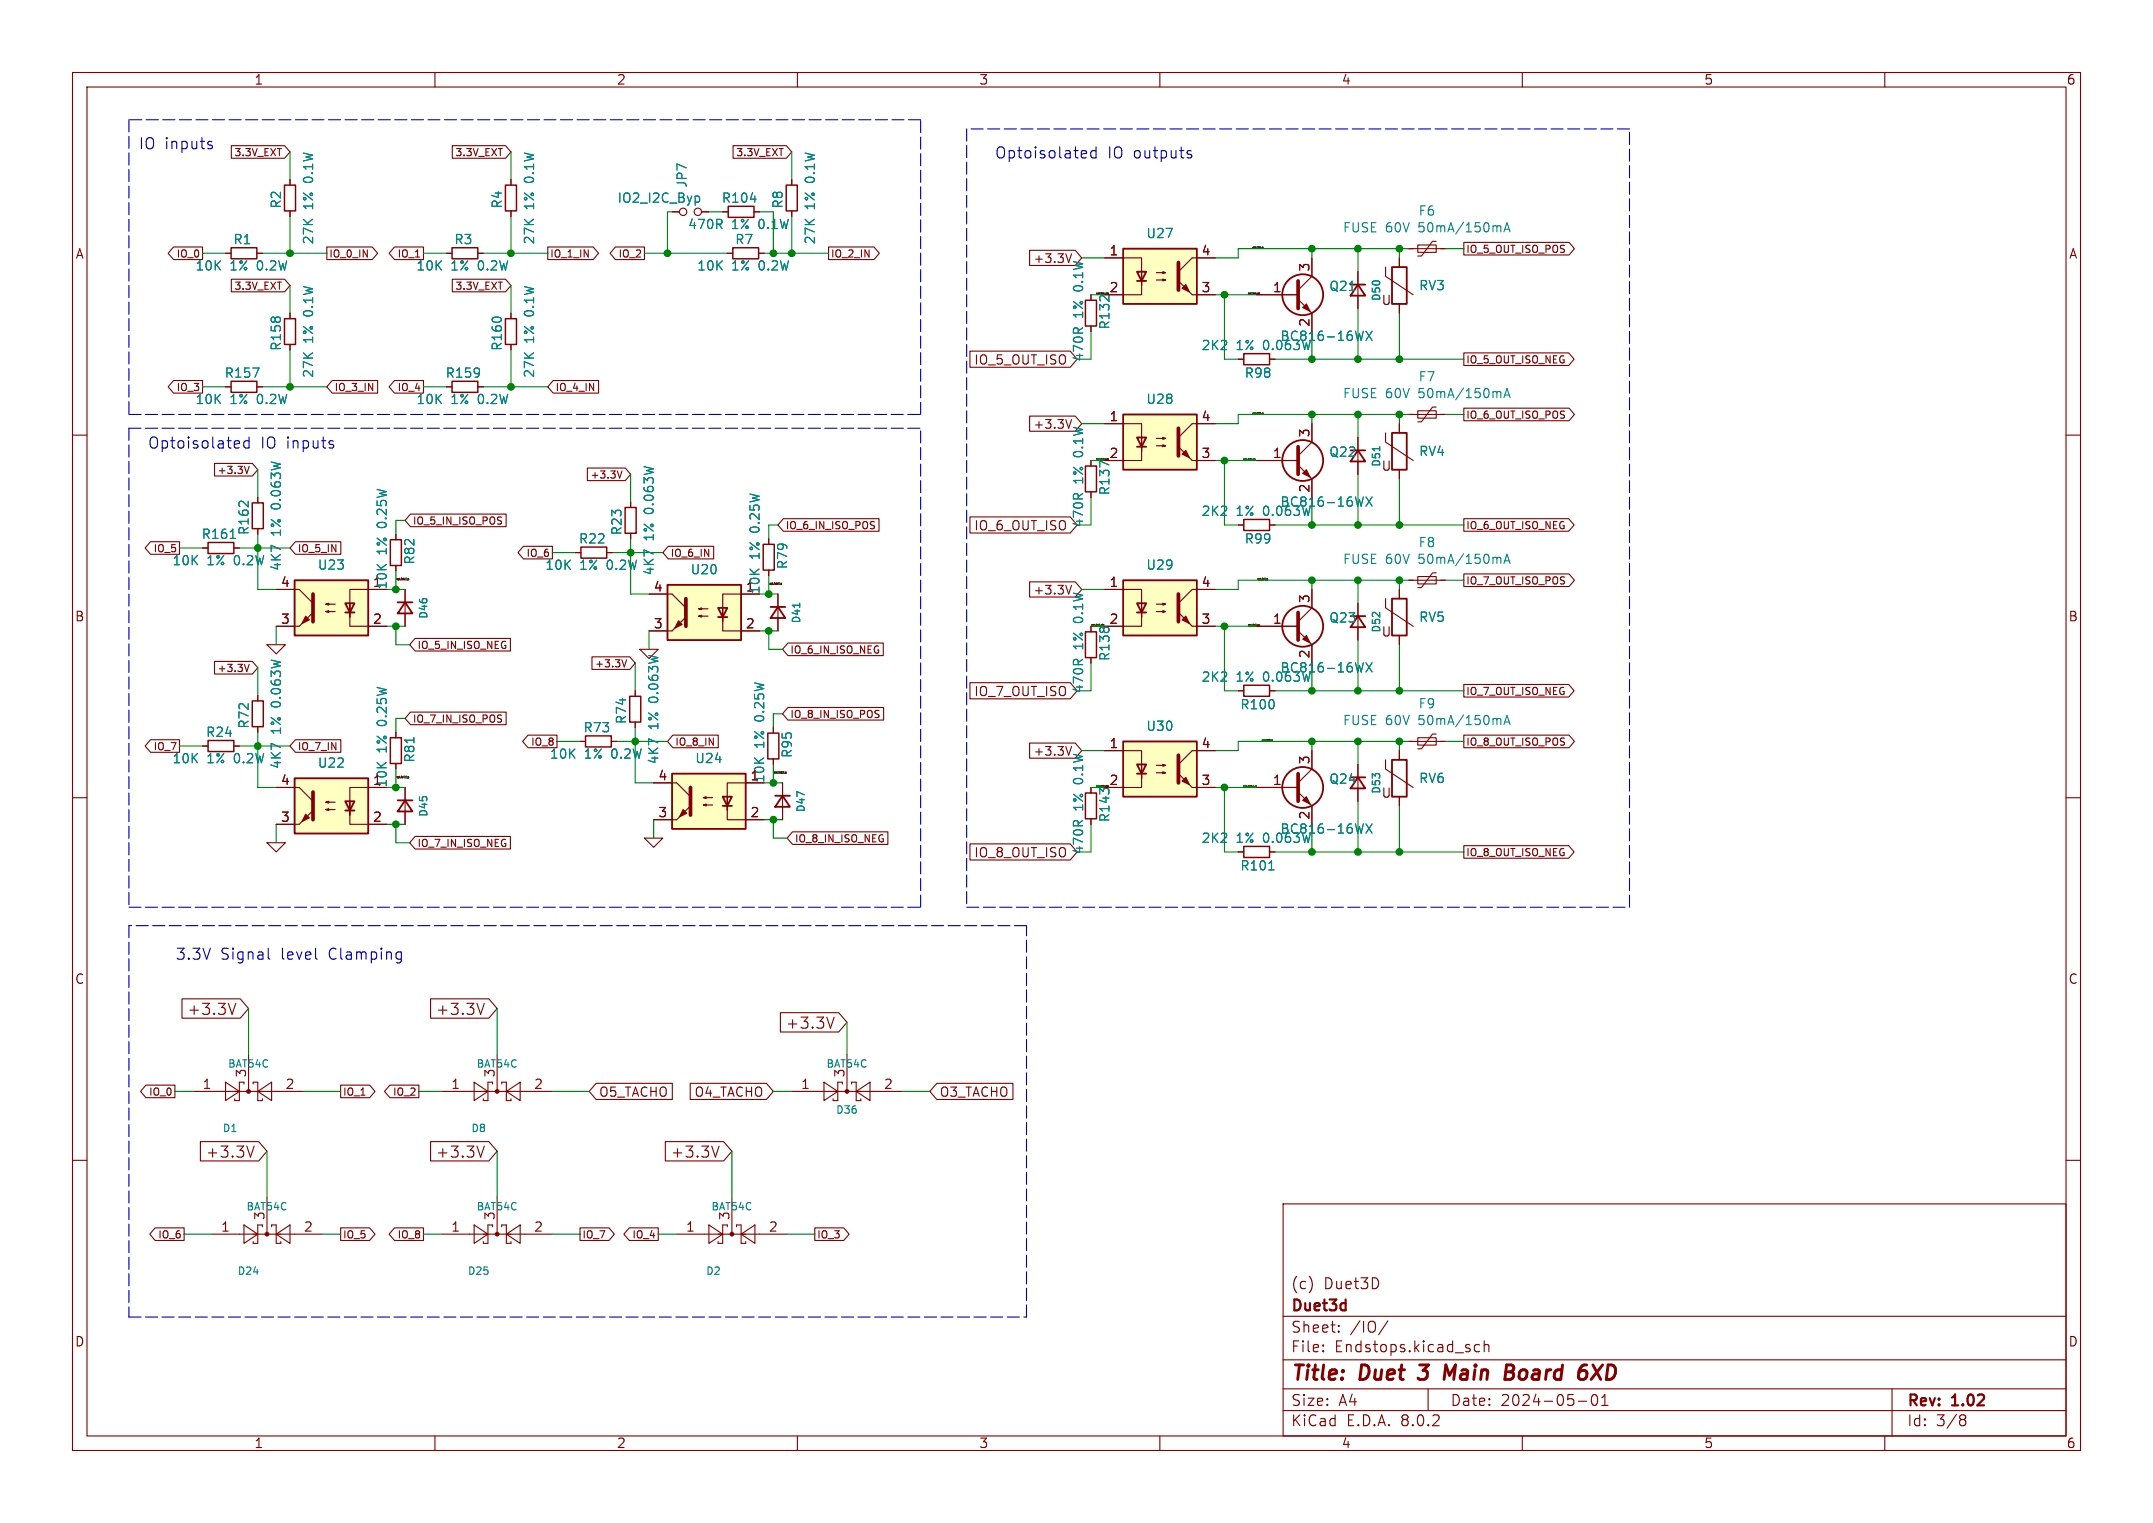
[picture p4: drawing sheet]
<svg xmlns="http://www.w3.org/2000/svg" width="297mm" height="210mm" viewBox="0 0 297 210" stroke-linecap="round" stroke-linejoin="round" font-family="sans-serif">
<g fill="none" stroke="#840000" stroke-width=".15">
<path d="M10 10h277v190h-277zM12 12h273v186h-273zM60 10v2M110 10v2M160 10v2M210 10v2M260 10v2M194.3 34.3h5.1M195.6 33.8h2.5v1h-2.5zM198.1 33.3h-.5l-1.5 2h-.5M10 60h2M285 60h2"/>
<path d="M87.6 95.3v.7M87.6 99.6v.7M88.3 89.5h2.5l-1.3 1.3zM10 110h2M106.7 100.3v.8M106.7 104.6v.8M285 110h2M10 160h2M285 160h2M177 166h108v32h-108zM181 176.6v.4v.6M60 198v2"/>
<path d="M110 198v2M160 198v2M177 194.5h108M177 191.5h108M177 187.5h108M177 181.5h108M182.5 186.3h.1l-.1 .1M182.5 186.3v.1M182.5 185.5v.1M182.5 185.5h.1l-.1 .1M184.7 183.6v.1M184.7 183.6h-.1l.1 .1"/>
<path d="M184.7 182.8v.1M184.7 182.8h-.1l.1 .1M191.5 182.1l-1.3 2M197 191.5v3M204.1 185.5l-.4-.1-.3 .3v.4l.1 .2 .2 .1 .4-.1M204.7 185.5a.37 .37 0 0 1 .7 .1v.8M204.7 184.9v1.5M210 198v2M217.7 193.2h1.2M219.7 192.4a.36 .36 0 0 1 .3-.1 .36 .36 0 0 1 .3 .3 .77 .77 0 0 1-.4 1.2 .91 .91 0 0 1-.2-1.4zM221 193.8h.8M221 192.7l.4-.4v1.5"/>
<path d="M260 198v2M261 191.5v6.5M270.6 195.1l.4 .1a.31 .31 0 0 1 .2 .3 .31 .31 0 0 1-.3 .2M270.6 195.7h.3M270.9 195.7l.2 .2 .1 .4-.3 .3h-.3"/>
</g>
<path d="M195.6 190l.3 .2M195.8 188.2h1.3M200.8 188.2l-.9 1.4-.4-1.4-.3 2M207.7 189.2h.7M207.8 188.2h.7a.49 .49 0 0 1 .3 .5 .49 .49 0 0 1-.4 .5M208.4 189.2l.3 .1a.58 .58 0 0 1-.4 .9h-.7M219.7 188.2l1.1 2M221.1 188.2l-1.6 2" fill="none" stroke="#840000" stroke-width=".4"/>
<path d="M86.9 96h1.5v3.6h-1.5zM105.9 101.1h1.5v3.5h-1.5z" fill="none" stroke="#840000" stroke-width=".2"/>
<path d="M207.5 32l.4-1.3 .4 1.3M207.6 31.6h.6" fill="none" stroke="#008484" stroke-width=".15"/>
<path d="M154.9 102.2h10.2v7.7h-10.2z" fill="#ffffc2"/>
<path d="M154.9 102.2h10.2v7.7h-10.2zM156.8 105.4h1.3l-.6 1.3zM156.8 106.7h1.3" fill="none" stroke="#840000" stroke-width=".25"/>
<path d="M35.6 95.9v.7M27.9 102.9h.8M32.3 102.9h.7M35.6 100.2v.8M152.4 103.5h5.1v3.8v-1.9M157.5 106.7v1.9h-5.1M159.5 106.6h1.3l-.4 .1v-.3l.4 .2M159.5 105.5h1.3l-.4 .2v-.3l.4 .1M164.5 108.6h3.1M167.6 103.5h-3.1l-1.9 1.9" fill="none" stroke="#840000" stroke-width=".15"/>
<g fill="#840000" stroke="#840000" stroke-width=".15">
<path d="M162.6 106.7l1.9 1.9z"/>
<path d="M163.1 107.7l.5-.5 .5 1z"/>
</g>
<path d="M162.6 104.1v3.9" fill="none" stroke="#840000" stroke-width=".51"/>
<path d="M34.8 96.6h1.5v3.6h-1.5zM28.7 102.1h3.6v1.5h-3.6z" fill="none" stroke="#840000" stroke-width=".2"/>
<path d="M154.9 80h10.2v7.6h-10.2z" fill="#ffffc2"/>
<g fill="none" stroke="#840000" stroke-width=".25">
<path d="M186.3 39.2h2M187.3 39.2l1 1.6h-2zM192 36.8h2.1v5.1h-2.1zM192 59.7h2.1v5.1h-2.1zM106.3 83.7h2M107.3 83.7l1 1.5h-2zM154.9 80h10.2v7.6h-10.2zM156.8 83.2h1.3l-.6 1.3zM156.8 84.5h1.3M186.3 85h2M187.3 85l1 1.5h-2zM192 82.6h2.1v5h-2.1z"/>
<path d="M186.3 107.2h2M187.3 107.2l1 1.5h-2z"/>
<circle cx="179.7" cy="40.6" r="2.82"/>
<circle cx="179.7" cy="86.4" r="2.82"/>
<circle cx="179.7" cy="108.6" r="2.82"/>
</g>
<g fill="none" stroke="#840000" stroke-width=".15">
<path d="M31.1 34.9h.8M35.4 34.9h.8M181 35.6v2.5l-1.9 1.9M187.3 37.5v5M191.1 36.8v1.3l3.8 2.5M193 35.6v1.2M31.1 53.3h.8M35.4 53.3h.8M40 43.2v.7M40 47.5v.8M170.8 49.5h.8M173.4 40.6h5.7"/>
<path d="M175.1 49.5h.8M179.1 41.3l1.9 1.9v2.5M191.1 59.7v1.3l3.8 2.5M193 41.9v1.3M193 58.4v1.3M27.9 75.6h.8M32.3 75.6h.7M35.6 68.6v.7M35.6 72.9v.8M193 64.8v1.2M36.8 88.9h2.6l-1.3 1.3zM107.3 81.9v5.1"/>
<path d="M152.4 81.3h5.1v3.8v-1.9M157.5 84.5v1.9h-5.1M159.5 84.3h1.3l-.4 .2v-.3l.4 .1M159.5 83.3h1.3l-.4 .1v-.2l.4 .1M164.5 86.4h3.1M167.6 81.3h-3.1l-1.9 1.9M170.8 95.3h.8M173.4 86.4h5.7M175.1 95.3h.8M179.1 87l1.9 1.9v2.5M181 81.3v2.5l-1.9 1.9M187.3 83.2v5.1"/>
<path d="M191.1 82.6v1.2l3.8 2.6M193 81.3v1.3M193 87.6v1.3M54.6 101v.7M54.6 105.3v.7M150.5 108.6v.7M150.5 112.9v.8M173.4 108.6h5.7M179.1 109.2l1.9 1.9v2.6M181 103.5v2.5l-1.9 2M187.3 105.4v5.1"/>
</g>
<g fill="#840000" stroke="#840000" stroke-width=".15">
<path d="M162.6 84.5l1.9 1.9z"/>
<path d="M163.1 85.5l.5-.5 .5 1z"/>
<path d="M179.7 110.4l.5-.5 .5 1z"/>
<path d="M179.7 88.1l.5-.5 .5 1z"/>
<path d="M179.7 42.4l.5-.5 .5 1z"/>
</g>
<path d="M179.1 38.7v3.8M162.6 81.9v3.8M179.1 84.5v3.8M179.1 106.7v3.8" fill="none" stroke="#840000" stroke-width=".51"/>
<g fill="none" stroke="#008484" stroke-width=".15">
<path d="M34.9 50.7h.8l-.5 1.3M188.1 45.7l-.3 1.2M188.4 45.7l.9 1.2M189.3 45.7l-.9 1.2M31.8 74.2h.7M110.3 83.2v.6M188.1 91.4l-.3 1.3M188.4 91.4l.9 1.3M189.3 91.4l-.9 1.3M57.1 101.7v.7M188.1 113.6l-.3 1.3M188.4 113.6l.9 1.3"/>
<path d="M189.3 113.6l-.9 1.3"/>
</g>
<path d="M31.9 34.2h3.5v1.5h-3.5zM31.9 52.6h3.5v1.5h-3.5zM39.2 43.9h1.6v3.6h-1.6zM171.6 48.8h3.5v1.5h-3.5zM28.7 74.8h3.6v1.5h-3.6zM34.8 69.3h1.5v3.6h-1.5zM171.6 94.5h3.5v1.5h-3.5zM53.8 101.7h1.6v3.6h-1.6zM149.7 109.3h1.6v3.6h-1.6z" fill="none" stroke="#840000" stroke-width=".2"/>
<path d="M40.6 80h10.2v7.6h-10.2z" fill="#ffffc2"/>
<path d="M40.6 80h10.2v7.6h-10.2zM47.6 83.2h1.3l-.6 1.3zM47.6 84.5h1.3M54.9 83.1h2M55.9 83.1l1 1.5h-2z" fill="none" stroke="#840000" stroke-width=".25"/>
<path d="M54.6 73.7v.7M54.6 78v.7M38.1 81.3h3.2l1.9 1.9M38.1 86.4h3.2M45 84.3l.3-.1v.3l-.3-.2h1.2M45 83.3l.3-.1v.2l-.3-.1h1.2M48.3 84.5v1.9h5M53.3 81.3h-5v3.8v-1.9M55.9 81.3v5.1" fill="none" stroke="#840000" stroke-width=".15"/>
<g fill="#840000" stroke="#840000" stroke-width=".15">
<path d="M41.3 86.4l1.9-1.9z"/>
<path d="M42.2 85l.5 .5-1 .5z"/>
</g>
<path d="M43.2 81.9v3.8" fill="none" stroke="#840000" stroke-width=".51"/>
<path d="M53.8 74.4h1.6v3.6h-1.6z" fill="none" stroke="#840000" stroke-width=".2"/>
<path d="M92.1 80.6h10.1v7.7h-10.1z" fill="#ffffc2"/>
<path d="M186.3 62.1h2M187.3 62.1l1 1.5h-2zM92.1 80.6h10.1v7.7h-10.1zM99.1 83.8h1.2l-.6 1.3zM99.1 85.1h1.2M192 104.8h2.1v5.1h-2.1z" fill="none" stroke="#840000" stroke-width=".25"/>
<g fill="none" stroke="#840000" stroke-width=".15">
<path d="M40 24.8v.7M40 29.1v.7M99.7 29.2h.8M104 29.2h.8M109.2 24.8v.7M109.2 29.1v.7M106 74.3v.8M106 78.6v.8M170.8 72.4h.8M175.1 72.4h.8M187.3 60.3v5.1M195.6 79.5h2.5v1h-2.5z"/>
<path d="M198.1 79h-.5l-1.5 2h-.5M89.5 81.9h3.2l1.9 1.9M89.5 87h3.2M96.4 85l.4-.2v.3l-.4-.1h1.3M96.4 83.9l.4-.1v.3l-.4-.2h1.3M99.7 85.1v1.9h5.1M104.8 81.9h-5.1v3.8v-1.9M194.3 80h5.1M170.8 117.5h.8M175.1 117.5h.8M191.1 104.8v1.2l3.8 2.6M193 103.5v1.3"/>
<path d="M193 109.9v1.2M194.3 102.2h5.1M195.6 101.7h2.5v1h-2.5zM198.1 101.2h-.5l-1.5 2.1h-.5"/>
</g>
<g fill="#840000" stroke="#840000" stroke-width=".15">
<path d="M92.7 87l1.9-1.9z"/>
<path d="M93.6 85.6l.5 .5-1 .5z"/>
</g>
<path d="M94.6 82.6v3.8" fill="none" stroke="#840000" stroke-width=".51"/>
<path d="M39.2 25.5h1.6v3.6h-1.6zM100.5 28.4h3.5v1.6h-3.5zM108.5 25.5h1.5v3.6h-1.5zM105.3 75.1h1.5v3.5h-1.5zM171.6 71.6h3.5v1.6h-3.5zM171.6 116.7h3.5v1.5h-3.5z" fill="none" stroke="#840000" stroke-width=".2"/>
<path d="M103.5 27.5h.8M190.3 61.6v.6M207.5 77.7l.4-1.3 .4 1.3M207.6 77.3h.6M207.5 99.9l.4-1.3 .4 1.3M207.6 99.6h.6M175 120h.8" fill="none" stroke="#008484" stroke-width=".15"/>
<path d="M154.9 57.2h10.2v7.6h-10.2z" fill="#ffffc2"/>
<path d="M154.9 57.2h10.2v7.6h-10.2zM156.8 60.3h1.3l-.6 1.3zM156.8 61.6h1.3" fill="none" stroke="#840000" stroke-width=".25"/>
<path d="M150.5 40.6v.8M150.5 45v.7M152.4 58.4h5.1v3.8v-1.9M167.6 58.4h-3.1l-1.9 1.9M150.5 63.5v.8M150.5 67.8v.8M157.5 61.6v1.9h-5.1M159.5 61.5h1.3l-.4 .1v-.3l.4 .2M159.5 60.5h1.3l-.4 .1v-.3l.4 .2M164.5 63.5h3.1" fill="none" stroke="#840000" stroke-width=".15"/>
<g fill="#840000" stroke="#840000" stroke-width=".15">
<path d="M162.6 61.6l1.9 1.9z"/>
<path d="M163.1 62.6l.5-.5 .5 1z"/>
</g>
<path d="M162.6 59.1v3.8" fill="none" stroke="#840000" stroke-width=".51"/>
<path d="M149.7 41.4h1.6v3.6h-1.6zM149.7 64.3h1.6v3.5h-1.6z" fill="none" stroke="#840000" stroke-width=".2"/>
<path d="M153 64.1l-1.3-.5v.8" fill="none" stroke="#008484" stroke-width=".15"/>
<path d="M154.9 34.3h10.2v7.6h-10.2z" fill="#ffffc2"/>
<g fill="none" stroke="#840000" stroke-width=".25">
<path d="M154.9 34.3h10.2v7.6h-10.2zM156.8 37.5h1.3l-.6 1.2zM156.8 38.7h1.3"/>
<circle cx="179.7" cy="63.5" r="2.82"/>
</g>
<g fill="none" stroke="#840000" stroke-width=".15">
<path d="M61.6 34.9h.8M65.9 34.9h.8M70.5 24.8v.7M70.5 29.1v.7M92.7 29.2h1M96.8 29.2h1M100.3 34.9h.8M104.6 34.9h.8M152.4 35.6h5.1v3.8v-1.9M157.5 38.7v1.9h-5.1M159.5 38.6h1.3l-.4 .1v-.2l.4 .1M159.5 37.6h1.3l-.4 .1v-.2l.4 .1"/>
<path d="M167.6 35.6h-3.1l-1.9 1.9M61.6 53.3h.8M65.9 53.3h.8M70.5 43.2v.7M70.5 47.5v.8M164.5 40.6h3.1M181 58.4v2.6l-1.9 1.9M194.3 57.2h5.1M195.6 56.6h2.5v1.1h-2.5zM198.1 56.1h-.5l-1.5 2.1h-.5M79.4 76.2h.7M83.7 76.2h.8"/>
<path d="M87 69.2v.8M87 73.5v.8M173.4 63.5h5.7M179.1 64.1l1.9 1.9v2.6M150.5 86.4v.7M150.5 90.7v.7M80 102.2h.8M84.3 102.2h.8M26.7 150.5h15.2M31.1 149.2l1.9 1.3-1.9 1.3zM33.7 149.5v-.3h-.7v2.6h-.6v-.3M34.3 145.4v5.1"/>
<path d="M34.9 149.5v-.3h.7v2.6h.6v-.3M35.6 150.5l1.9-1.3v2.6zM29.2 170.2h15.2M33.7 168.9l1.9 1.3-1.9 1.3zM36.2 169.2v-.3h-.6v2.6h-.7v-.3M36.8 165.1v5.1M37.5 169.2v-.3h.6v2.6h.6v-.3M38.1 170.2l1.9-1.3v2.6z"/>
<circle cx="94.2" cy="29.2" r=".51"/>
<circle cx="96.3" cy="29.2" r=".51"/>
</g>
<g fill="#840000" stroke="#840000" stroke-width=".15">
<path d="M162.6 38.7l1.9 1.9z"/>
<path d="M163.1 39.8l.5-.6 .5 1.1z"/>
<path d="M179.7 65.3l.5-.5 .5 1z"/>
<circle cx="34.3" cy="150.5" r=".25"/>
<circle cx="36.8" cy="170.2" r=".25"/>
</g>
<path d="M162.6 36.2v3.8M179.1 61.6v3.8" fill="none" stroke="#840000" stroke-width=".51"/>
<path d="M62.4 34.2h3.5v1.5h-3.5zM69.7 25.5h1.5v3.6h-1.5zM101.1 34.2h3.5v1.5h-3.5zM62.4 52.6h3.5v1.5h-3.5zM69.7 43.9h1.5v3.6h-1.5zM80.1 75.4h3.6v1.6h-3.6zM86.2 70h1.6v3.5h-1.6zM149.7 87.1h1.6v3.6h-1.6zM80.8 101.5h3.5v1.5h-3.5z" fill="none" stroke="#840000" stroke-width=".2"/>
<path d="M96 27l.4 .1 .1 .2-.1 .5-.4 .1M207.5 54.8l.4-1.2 .4 1.2M207.6 54.5h.6M188.1 68.5l-.3 1.3M188.4 68.5l.9 1.3M189.3 68.5l-.9 1.3" fill="none" stroke="#008484" stroke-width=".15"/>
<path d="M92.7 106.7h10.2v7.6h-10.2z" fill="#ffffc2"/>
<path d="M92.7 106.7h10.2v7.6h-10.2zM99.7 109.9h1.3l-.7 1.2zM99.7 111.1h1.3M106.9 109.7h2.1M107.9 109.7l1.1 1.6h-2.1z" fill="none" stroke="#840000" stroke-width=".25"/>
<path d="M88.9 115.6h2.5l-1.2 1.2zM90.2 108h3.1l1.9 1.9M90.2 113h3.1M97 111l.4-.1v.2l-.4-.1h1.3M97 110l.4-.1v.2l-.4-.1h1.3M100.3 111.1v1.9h5.1M105.4 108h-5.1v3.8v-1.9M107.9 108v5" fill="none" stroke="#840000" stroke-width=".15"/>
<g fill="#840000" stroke="#840000" stroke-width=".15">
<path d="M93.3 113l1.9-1.9z"/>
<path d="M94.2 111.6l.5 .5-1 .5z"/>
</g>
<path d="M95.2 108.6v3.8" fill="none" stroke="#840000" stroke-width=".51"/>
<path d="M40.6 107.3h10.2v7.6h-10.2z" fill="#ffffc2"/>
<path d="M40.6 107.3h10.2v7.6h-10.2zM47.6 110.5h1.3l-.6 1.3zM47.6 111.8h1.3M54.9 110.4h2M55.9 110.4l1 1.5h-2z" fill="none" stroke="#840000" stroke-width=".25"/>
<g fill="none" stroke="#840000" stroke-width=".15">
<path d="M23.9 34.1h4v1.7h-4l-.7-.9zM31.1 34.9h.8M31.9 38.5h7.4l.7 .9-.7 .8h-7.4zM31.9 20.1h7.4l.7 .9-.7 .8h-7.4zM35.4 34.9h.8M40 24.8v.7M40 29.1v.7M45.1 34.1h6.2l.8 .8-.8 .9h-6.2zM54.4 34.1h4v1.7h-4l-.7-.9zM61.6 34.9h.8M62.4 20.1h7.3l.8 .9-.8 .8h-7.3zM62.4 38.5h7.3l.8 .9-.8 .8h-7.3z"/>
<path d="M65.9 34.9h.8M70.5 24.8v.7M70.5 29.1v.7M75.6 34.1h6.2l.8 .8-.8 .9h-6.2zM84.9 34.1h4v1.7h-4l-.7-.9zM92.7 29.2h1M96.8 29.2h1M99.7 29.2h.8M100.3 34.9h.8M101.1 20.1h7.4l.7 .9-.7 .8h-7.4zM104 29.2h.8M104.6 34.9h.8"/>
<path d="M109.2 24.8v.7M109.2 29.1v.7M114.3 34.1h6.3l.7 .8-.7 .9h-6.3zM142 34.5h6.3l.9 1.1-.9 1h-6.3zM147 35l.4 1.2 .4-1.2M152.4 35.6h2.5M165.1 35.6h2.5M181 35.6v2.5M187.3 37.5v1.7M193 35.6v1.2M201.9 33.4h14.5l.8 .9-.8 .9h-14.5zM23.9 52.5h4v1.7h-4l-.7-.9z"/>
<path d="M31.1 53.3h.8M35.4 53.3h.8M40 43.2v.7M40 47.5v.8M45.8 52.5h6.3v1.7h-6.3l-.7-.9zM54.4 52.5h4v1.7h-4l-.7-.9zM61.6 53.3h.8M65.9 53.3h.8M70.5 43.2v.7M70.5 47.5v.8M76.3 52.5h6.3v1.7h-6.3l-.7-.9zM133.8 48.4h13.8l1 1.1-1 1.1h-13.8z"/>
<path d="M142 57.4h6.3l.9 1-.9 1.1h-6.3zM147 57.9l.4 1.1 .4-1.1M150.5 40.6v.8M150.5 45v.7M152.4 40.6h2.5M152.4 58.4h2.5M165.1 40.6h2.5M165.1 58.4h2.5M170.8 49.5h.8M173.4 40.6h5.7M175.1 49.5h.8M181 43.2v2.5"/>
<path d="M181 58.4v2.6M187.3 40.8v1.7M193 41.9v1.3M193 58.4v1.3M201.9 56.3h14.5l.8 .9-.8 .8h-14.5zM201.9 48.7h14.5l.7 .8-.7 .9h-14.5zM20.8 74.7h4v1.7h-4l-.8-.8zM27.9 75.6h.8M29.6 63.9h5.2l.8 .9-.8 .8h-5.2zM32.3 75.6h.7M33.7 64.3l.3 1 .4-1M35.6 68.6v.7"/>
<path d="M35.6 72.9v.8M40.7 74.7h6.3v1.7h-6.3l-.7-.8zM54.6 73.7v.7M54.6 78v.7M56.6 70.9h13.2v1.7h-13.2l-.7-.8zM72.2 75.3h4v1.8h-4l-.7-.9zM79.4 76.2h.7M81 64.5h5.3l.7 .9-.7 .9h-5.3zM83.7 76.2h.8M85.1 64.9l.4 1 .3-1M87 69.2v.8M87 73.5v.8"/>
<path d="M92.2 75.3h6.2v1.8h-6.2l-.8-.9zM106 74.3v.8M106 78.6v.8M108.1 71.5h13.2v1.8h-13.2l-.8-.9zM133.8 71.3h13.8l1 1.1-1 1.1h-13.8zM150.5 63.5v.8M150.5 67.8v.8M152.4 63.5h2.5M165.1 63.5h2.5M170.8 72.4h.8M173.4 63.5h5.7M175.1 72.4h.8"/>
<path d="M181 66v2.6M187.3 60.3v1.8M187.3 63.6v1.8M193 64.8v1.2M201.9 79.1h14.5l.8 .9-.8 .9h-14.5zM201.9 71.5h14.5l.7 .9-.7 .9h-14.5zM29.6 91.2h5.2l.8 .9-.8 .8h-5.2zM33.7 91.6l.3 1 .4-1M35.6 95.9v.7M38.1 81.3h2.5M38.1 86.4h2.5M50.8 81.3h2.5"/>
<path d="M50.8 86.4h2.5M55.9 81.3v1.8M55.9 84.6v1.8M56.6 98.2h13.2v1.7h-13.2l-.7-.8zM57.3 88h13.1v1.8h-13.1l-.8-.9zM81.7 90.6h5.2l.7 .8-.7 .9h-5.2zM85.8 91l.3 1 .3-1M87.6 95.3v.7M87.6 99.6v.7M89.5 81.9h2.6M89.5 87h2.6M102.2 81.9h2.6"/>
<path d="M102.2 87h2.6M107.3 81.9v1.8M107.3 85.2v1.8M108.7 88.7h13.1v1.7h-13.1l-.8-.9zM108.7 97.6h13.2v1.7h-13.2l-.8-.9zM133.8 94.1h13.8l1 1.2-1 1.1h-13.8zM142 80.2h6.3l.9 1.1-.9 1h-6.3zM147 80.7l.4 1.2 .4-1.2M150.5 86.4v.7M150.5 90.7v.7M152.4 81.3h2.5M152.4 86.4h2.5"/>
<path d="M165.1 81.3h2.5M165.1 86.4h2.5M170.8 95.3h.8M173.4 86.4h5.7M175.1 95.3h.8M181 81.3v2.5M181 88.9v2.5M187.3 83.2v1.8M187.3 86.5v1.8M193 81.3v1.3M193 87.6v1.3M201.9 94.4h14.5l.7 .9-.7 .8h-14.5z"/>
<path d="M20.8 102h4v1.7h-4l-.8-.8zM27.9 102.9h.8M32.3 102.9h.7M35.6 100.2v.8M36.8 116.2h2.6l-1.3 1.3zM38.1 108.6h3.2l1.9 1.9M38.1 113.7h3.2M40.7 102h6.3v1.7h-6.3l-.7-.8zM45 111.6l.3-.1v.3l-.3-.2h1.2M45 110.6l.3-.1v.2l-.3-.1h1.2M48.3 111.8v1.9h5M53.3 108.6h-5v3.8v-1.9"/>
<path d="M54.6 101v.7M54.6 105.3v.7M55.9 108.6v5.1M57.3 115.3h13.1v1.8h-13.1l-.8-.9zM72.8 101.4h4v1.7h-4l-.7-.9zM80 102.2h.8M84.3 102.2h.8M90.2 108h2.5M90.2 113h2.5M92.8 101.4h6.3v1.7h-6.3l-.7-.9zM102.9 108h2.5M102.9 113h2.5"/>
<path d="M106.7 100.3v.8M106.7 104.6v.8M107.9 108v1.7M107.9 111.3v1.7M109.3 114.7h13.2v1.7h-13.2l-.7-.8zM133.8 116.4h13.8l1 1.1-1 1.1h-13.8zM142 102.5h6.3l.9 1-.9 1h-6.3zM147 102.9l.4 1.2 .4-1.2M150.5 108.6v.7M150.5 112.9v.8M152.4 108.6h2.5M152.4 103.5h2.5"/>
<path d="M165.1 108.6h2.5M165.1 103.5h2.5M170.8 117.5h.8M173.4 108.6h5.7M175.1 117.5h.8M181 103.5v2.5M181 111.1v2.6M187.3 105.4v1.8M187.3 108.7v1.8M193 103.5v1.3M193 109.9v1.2M201.9 101.4h14.5l.8 .8-.8 .9h-14.5z"/>
<path d="M201.9 116.6h14.5l.7 .9-.7 .8h-14.5zM25.1 137.7h8l1.2 1.4-1.2 1.3h-8zM32.5 138.3l-.5 1.6M59.4 137.7h8l1.2 1.4-1.2 1.3h-8zM66.8 138.3l-.5 1.6M107.7 139.6h8l1.1 1.4-1.1 1.3h-8zM20.1 149.6h4v1.8h-4l-.7-.9zM27.6 157.4h8.1l1.1 1.4-1.1 1.3h-8.1zM35.1 158l-.5 1.6M47 149.6h4l.7 .9-.7 .9h-4zM53.8 149.6h4v1.8h-4l-.8-.9zM59.4 157.4h8l1.2 1.4-1.2 1.3h-8z"/>
<path d="M61 150.5h15.2M65.4 149.2l1.9 1.3-1.9 1.3zM66.8 158l-.5 1.6M67.9 149.5v-.3h-.6v2.6h-.6v-.3M68.6 145.4v5.1M69.2 149.5v-.3h.6v2.6h.7v-.3M69.8 150.5l2-1.3v2.6zM82.2 149.4h10.5v2.2h-10.5l-.9-1.1zM91.8 157.4h8l1.2 1.4-1.2 1.3h-8zM95.2 149.4h10.5l1 1.1-1 1.1h-10.5zM99.2 158l-.5 1.6M109.2 150.5h15.3"/>
<path d="M113.7 149.2l1.9 1.3-1.9 1.3zM115.1 140.3l-.5 1.5M116.2 149.5v-.3h-.6v2.6h-.7v-.3M116.8 145.4v5.1M117.5 149.5v-.3h.6v2.6h.6v-.3M118.1 150.5l1.9-1.3v2.6zM129.2 149.4h10.5v2.2h-10.5l-.9-1.1zM21.4 169.3h4v1.7h-4l-.7-.8zM47 169.3h4l.7 .9-.7 .8h-4zM54.4 169.3h4v1.7h-4l-.7-.8zM61 170.2h15.2M65.4 168.9l1.9 1.3-1.9 1.3z"/>
<path d="M67.9 169.2v-.3h-.6v2.6h-.6v-.3M68.6 165.1v5.1M69.2 169.2v-.3h.6v2.6h.7v-.3M69.8 170.2l2-1.3v2.6zM80 169.3h4l.8 .9-.8 .8h-4zM86.8 169.3h4v1.7h-4l-.7-.8zM93.3 170.2h15.3M97.8 168.9l1.9 1.3-1.9 1.3zM100.3 169.2v-.3h-.6v2.6h-.6v-.3M101 165.1v5.1M101.6 169.2v-.3h.6v2.6h.7v-.3M102.2 170.2l1.9-1.3v2.6z"/>
<path d="M112.4 169.3h4l.7 .9-.7 .8h-4z"/>
</g>
<g fill="#840000" stroke="#840000" stroke-width=".15">
<path d="M41.3 113.7l1.9-1.9z"/>
<path d="M42.2 112.3l.5 .5-1 .5z"/>
<circle cx="116.8" cy="150.5" r=".25"/>
<circle cx="101" cy="170.2" r=".25"/>
<circle cx="68.6" cy="170.2" r=".25"/>
<circle cx="68.6" cy="150.5" r=".25"/>
</g>
<path d="M43.2 109.2v3.8" fill="none" stroke="#840000" stroke-width=".51"/>
<g fill="none" stroke="#000" stroke-width=".15">
<path d="M173.9 34.2h.2M174.1 34.1v.1M174.1 34.1h.1M174.1 34.2h.1M174.2 34.1h-.1M174.2 34.1h.1M174.2 34.2h.1M174.2 34.1v.1M173.6 40.4h.1M173.6 40.4v.1M173.6 40.5v.1M173.7 40.5v.1"/>
<path d="M173.7 40.4v.1M173.7 40.6h.1M173.8 40.6h-.1M173.8 40.4h-.1M173.9 57.1h.2M174.1 57v.1M174.1 57h.1M174.1 57.1h.1M174.1 56.9v.1M174.2 56.9h-.1M174.2 56.9v.1M174.2 57h.1"/>
<path d="M174.2 57.1h.1M174.2 57v.1M56.1 80h.1M56.3 79.8v.2M56.3 79.9h.1M56.3 79.8h.1M56.4 79.9h-.1M56.4 79.8v.1M172.9 63.3h.1M172.9 63.4h.1M173 63.3h.1M173 63.4h-.1"/>
<path d="M173 63.3v.1M173 63.4h.1M173.1 63.4h.1M173.1 63.3h-.1M173.1 63.3h.1M174.6 80h.1M174.8 79.8v.1M174.8 79.8h.1M174.8 79.9h.1M174.9 79.8l-.1 .1M107.5 80.6h.2M107.7 80.4v.2"/>
<path d="M107.7 80.4h.1M107.7 80.6h.1M107.8 80.4v.1M107.8 80.6h.1M107.8 80.5v.1M152.1 86.1h.1M152.1 86.1v.2M152.2 86.1v.2M152.2 86.2h.1M152.2 86.1v.1M152.2 86.1l.1 .1M152.3 86.2v.1"/>
<path d="M173.6 86.1v.1M173.6 86.2v.1M173.6 86.3h.1M173.7 86.2v.1M173.7 86.2h.1M173.7 86.3h.1M173.7 86.1v.1M173.7 86.1l.1 .1M173.8 86.3h-.1M56.1 107.3h.1M56.3 107.1v.2M56.3 107.2h.1"/>
<path d="M56.3 107.1h.1M56.4 107.1v.1M56.4 107.2h.1M108.1 106.6h.2M108.3 106.5v.2M108.3 106.6h.1M108.4 106.5h-.1M108.4 106.5h.1M108.4 106.6h.1M108.4 106.5v.1M173 108.5h.2M173.2 108.5h.1"/>
<path d="M173.3 108.5h-.1M173.3 108.4l-.1 .1M175.2 102.2h.2M175.4 102.1h.1M175.4 102.1v.1M175.4 102v.1M175.4 102.2h.1M175.4 102h.1M175.5 102.2h.1M175.5 102v.1M175.5 102.1v.1"/>
</g>
<g fill="none" stroke="#0000c2" stroke-width=".15">
<path d="M28.9 19.5l.3 .1M28.9 20l.3 .1 .1 .2-.2 .2h-.3M149.7 20.8h.1l.1 .3-.7 .2M149.8 21.7l-.1 .1M151.2 20.3v1.5M151.2 20.8h-.4l-.3 .3v.4l.1 .2 .2 .1 .4-.1M164 21.3h.3l.1 .3-.2 .2h-.3M164 20.8h.3M32.8 60.8h.2v.3l-.7 .2M33 61.7l-.2 .1M34.4 60.3v1.5M34.4 60.8h-.5l-.3 .3v.4l.2 .2 .1 .1 .5-.1"/>
<path d="M45.8 61.3l.2 .2v.2l-.2 .1M45.8 60.8h.2M37 130.7v1.4l.2 .2M54.9 131.3h.5M55.4 131.3v1.2l-.3 .3M55.4 132.2l-.5 .1"/>
</g>
<g fill="none" stroke="#0000c2" stroke-width=".15" stroke-dasharray="1.7 .6">
<path d="M17.8 16.5v40.7M127 16.5h-109.2M133.3 17.8v107.3M224.8 17.8h-91.5M17.8 59.1h109.2M17.8 59.1v66M17.8 57.2h109.2M127 57.2v-40.7M17.8 125.1h109.2M17.8 127.6v54M127 125.1v-66M133.3 125.1h91.5"/>
<path d="M141.6 127.6h-123.8M224.8 125.1v-107.3M17.8 181.6h123.8M141.6 181.6v-54"/>
</g>
<g fill="none" stroke="#008400" stroke-width=".15">
<path d="M27.9 34.9h3.2M36.2 34.9h8.9M40 21v3.8M40 29.8v5.1M40 39.4v3.8M58.4 34.9h3.2M66.7 34.9h8.9M70.5 21v3.8M70.5 29.8v5.1M70.5 39.4v3.8M88.9 34.9h11.4M92.7 29.2h-.6v5.7"/>
<path d="M97.8 29.2h1.9M104.8 29.2h1.9v5.7M105.4 34.9h8.9M109.2 21v3.8M109.2 29.8v5.1M149.2 35.6h3.2M181 34.3v1.3M187.3 34.3v3.2M193 34.3v1.3M194.3 34.3h-23.5v1.3h-3.2M199.4 34.3h2.5M27.9 53.3h3.2"/>
<path d="M36.2 53.3h8.9M40 48.3v5M58.4 53.3h3.2M66.7 53.3h8.9M70.5 48.3v5M149.2 58.4h3.2M150.5 45.7v3.8h-1.9M150.5 40.6h1.9M167.6 40.6h5.8M168.9 40.6v8.9h1.9M175.9 49.5h26M181 45.7v3.8"/>
<path d="M181 57.2v1.2M187.3 42.5v7M187.3 57.2v3.1M193 43.2v6.3M193 57.2v1.2M194.3 57.2h-23.5v1.2h-3.2M199.4 57.2h2.5M24.8 75.6h3.1M33 75.6h7M35.6 73.7v7.6h2.5M35.6 64.8v3.8M54.6 78.7v2.6"/>
<path d="M55.9 71.8h-1.3v1.9M76.2 76.2h3.2M84.5 76.2h6.9M87 74.3v7.6h2.5M87 65.4v3.8M106 79.4v2.5M107.3 72.4h-1.3v1.9M150.5 68.6v3.8h-1.9M150.5 63.5h1.9M167.6 63.5h5.8M168.9 63.5v8.9h1.9M175.9 72.4h26"/>
<path d="M181 68.6v3.8M187.3 65.4v7M193 66v6.4M35.6 92.1v3.8M38.1 86.4v2.5M53.3 81.3h2.6M53.3 86.4h2.6M54.6 86.4v2.5h1.9M55.9 99.1h-1.3v1.9M87.6 91.4v3.9M89.5 87v2.5M104.8 81.9h2.5"/>
<path d="M104.8 87h2.5M106 87v2.5h1.9M107.9 98.4h-1.2v1.9M149.2 81.3h3.2M150.5 91.4v3.9h-1.9M150.5 86.4h1.9M167.6 86.4h5.8M168.9 86.4v8.9h1.9M175.9 95.3h26M181 80v1.3M181 91.4v3.9M187.3 80v3.2"/>
<path d="M187.3 88.3v7M193 80v1.3M193 88.9v6.4M194.3 80h-23.5v1.3h-3.2M199.4 80h2.5M24.8 102.9h3.1M33 102.9h7M35.6 101v7.6h2.5M38.1 113.7v2.5M53.3 108.6h2.6M53.3 113.7h2.6M54.6 106v2.6"/>
<path d="M54.6 113.7v2.5h1.9M76.8 102.2h3.2M85.1 102.2h7M87.6 100.3v7.7h2.6M90.2 113v2.6M105.4 108h2.5M105.4 113h2.5M106.7 105.4v2.6M106.7 113v2.6h1.9M149.2 103.5h3.2M150.5 113.7v3.8h-1.9M150.5 108.6h1.9"/>
<path d="M167.6 108.6h5.8M168.9 108.6v8.9h1.9M175.9 117.5h26M181 102.2v1.3M181 113.7v3.8M187.3 102.2v3.2M187.3 110.5v7M193 102.2v1.3M193 111.1v6.4M194.3 102.2h-23.5v1.3h-3.2M199.4 102.2h2.5M34.3 139.1v6.3"/>
<path d="M68.6 139.1v6.3M24.1 150.5h2.6M36.8 158.8v6.3M41.9 150.5h5.1M57.8 150.5h3.2M68.6 158.8v6.3M76.2 150.5h5.1M101 158.8v6.3M106.7 150.5h2.5M116.8 141v4.4M124.5 150.5h3.8M25.4 170.2h3.8"/>
<path d="M44.4 170.2h2.6M58.4 170.2h2.6M76.2 170.2h3.8M90.8 170.2h2.5M108.6 170.2h3.8"/>
</g>
<g fill="none" stroke="#008484" stroke-width=".15">
<path d="M96 27l.4 .1 .1 .2-.1 .5-.4 .1M103.5 27.5h.8M34.9 50.7h.8l-.5 1.3M188.1 45.7l-.3 1.2M188.4 45.7l.9 1.2M189.3 45.7l-.9 1.2M31.8 74.2h.7M153 64.1l-1.3-.5v.8M188.1 68.5l-.3 1.3M188.4 68.5l.9 1.3M189.3 68.5l-.9 1.3M190.3 61.6v.6"/>
<path d="M110.3 83.2v.6M188.1 91.4l-.3 1.3M188.4 91.4l.9 1.3M189.3 91.4l-.9 1.3M57.1 101.7v.7M175 120h.8M188.1 113.6l-.3 1.3M188.4 113.6l.9 1.3M189.3 113.6l-.9 1.3"/>
</g>
<g fill="#008400" stroke="#008400" stroke-width=".15">
<circle cx="35.6" cy="102.9" r=".46"/>
<circle cx="40" cy="53.3" r=".46"/>
<circle cx="35.6" cy="75.6" r=".46"/>
<circle cx="54.6" cy="108.6" r=".46"/>
<circle cx="87" cy="76.2" r=".46"/>
<circle cx="92.1" cy="34.9" r=".46"/>
<circle cx="70.5" cy="34.9" r=".46"/>
<circle cx="109.2" cy="34.9" r=".46"/>
<circle cx="106.7" cy="34.9" r=".46"/>
<circle cx="70.5" cy="53.3" r=".46"/>
<circle cx="54.6" cy="81.3" r=".46"/>
<circle cx="54.6" cy="86.4" r=".46"/>
<circle cx="40" cy="34.9" r=".46"/>
<circle cx="181" cy="34.3" r=".46"/>
<circle cx="168.9" cy="40.6" r=".46"/>
<circle cx="181" cy="49.5" r=".46"/>
<circle cx="168.9" cy="63.5" r=".46"/>
<circle cx="181" cy="117.5" r=".46"/>
<circle cx="187.3" cy="102.2" r=".46"/>
<circle cx="181" cy="102.2" r=".46"/>
<circle cx="193" cy="102.2" r=".46"/>
<circle cx="193" cy="117.5" r=".46"/>
<circle cx="187.3" cy="117.5" r=".46"/>
<circle cx="168.9" cy="108.6" r=".46"/>
<circle cx="193" cy="80" r=".46"/>
<circle cx="187.3" cy="80" r=".46"/>
<circle cx="193" cy="95.3" r=".46"/>
<circle cx="187.3" cy="57.2" r=".46"/>
<circle cx="193" cy="57.2" r=".46"/>
<circle cx="187.3" cy="49.5" r=".46"/>
<circle cx="193" cy="49.5" r=".46"/>
<circle cx="181" cy="72.4" r=".46"/>
<circle cx="193" cy="34.3" r=".46"/>
<circle cx="187.3" cy="34.3" r=".46"/>
<circle cx="193" cy="72.4" r=".46"/>
<circle cx="187.3" cy="72.4" r=".46"/>
<circle cx="181" cy="57.2" r=".46"/>
<circle cx="181" cy="80" r=".46"/>
<circle cx="168.9" cy="86.4" r=".46"/>
<circle cx="181" cy="95.3" r=".46"/>
<circle cx="187.3" cy="95.3" r=".46"/>
<circle cx="106.7" cy="108" r=".46"/>
<circle cx="106.7" cy="113" r=".46"/>
<circle cx="106" cy="81.9" r=".46"/>
<circle cx="106" cy="87" r=".46"/>
<circle cx="87.6" cy="102.2" r=".46"/>
<circle cx="54.6" cy="113.7" r=".46"/>
</g>
<g font-size="2.8" fill="#840000">
<text x="178" y="190.9">Title:</text>
<text x="187.7" y="190.9">Duet</text>
<text x="196.6" y="190.9">3</text>
<text x="200.9" y="190.9">Main</text>
<text x="210.1" y="190.9">Board</text>
<text x="221" y="190.9">6XD</text>
</g>
<g font-size="2.1" fill="#0000c2">
<text x="19" y="20.7">IO inputs</text>
<text x="137.2" y="22">Optoisolated</text>
<text x="152.8" y="22">IO outputs</text>
<text x="20.3" y="62">Optoisolated</text>
<text x="35.9" y="62">IO inputs</text>
<text x="24.1" y="132.5">3.3V</text>
<text x="30.4" y="132.5">Signal</text>
<text x="38.8" y="132.5">level</text>
<text x="45.5" y="132.5">Clamping</text>
</g>
<g font-size="2.1" fill="#840000">
<text x="25.8" y="140.2">+3.3V</text>
<text x="60.1" y="140.2">+3.3V</text>
<text x="108.3" y="142.1">+3.3V</text>
<text x="28.3" y="159.8">+3.3V</text>
<text x="60.1" y="159.8">+3.3V</text>
<text x="92.5" y="159.8">+3.3V</text>
<text x="178" y="178">(c)</text>
<text x="182.6" y="178">Duet3D</text>
<text x="178" y="184">Sheet:</text>
<text x="178" y="181.2">Duet3d</text>
<text x="186.2" y="184">/IO/</text>
<text x="178" y="186.7">File:</text>
<text x="184.1" y="186.7">Endstops.kicad_sch</text>
<text x="178" y="196.9">KiCad</text>
<text x="178" y="194.1">Size:</text>
<text x="184.7" y="194.1">A4</text>
<text x="185.7" y="196.9">E.D.A.</text>
<text x="193.3" y="196.9">8.0.2</text>
<text x="200" y="194.1">Date:</text>
<text x="207" y="194.1">2024-05-01</text>
<text x="263" y="194.3">Rev:</text>
<text x="263" y="196.9">Id:</text>
<text x="267.1" y="196.9">3/8</text>
<text x="269.4" y="194.3">1.02</text>
</g>
<g font-size="1.8" fill="#840000">
<text x="35" y="11.9">1</text>
<text x="85" y="11.9">2</text>
<text x="135" y="11.9">3</text>
<text x="185" y="11.9">4</text>
<text x="235" y="11.9">5</text>
<text x="285" y="11.9">6</text>
<text x="10.3" y="35.9">A</text>
<text x="153" y="35.3">1</text>
<text x="165.7" y="35.3">4</text>
<text x="285.3" y="35.9">A</text>
<text x="153" y="40.4">2</text>
<text x="165.7" y="40.4">3</text>
<text x="175.5" y="40.4">1</text>
<text x="180.7" y="37.5" transform="rotate(-90 180.7 37.5)">3</text>
<text x="180.7" y="45.2" transform="rotate(-90 180.7 45.2)">2</text>
<text x="134.3" y="50.5">IO_5_OUT_ISO</text>
<text x="153" y="58.2">1</text>
<text x="165.7" y="58.2">4</text>
<text x="153" y="63.2">2</text>
<text x="165.7" y="63.2">3</text>
<text x="175.5" y="63.2">1</text>
<text x="180.7" y="60.4" transform="rotate(-90 180.7 60.4)">3</text>
<text x="180.7" y="68" transform="rotate(-90 180.7 68)">2</text>
<text x="134.3" y="73.3">IO_6_OUT_ISO</text>
<text x="38.7" y="81">4</text>
<text x="90.1" y="81.7">4</text>
<text x="153" y="81">1</text>
<text x="165.7" y="81">4</text>
<text x="180.7" y="83.3" transform="rotate(-90 180.7 83.3)">3</text>
<text x="10.3" y="85.9">B</text>
<text x="38.7" y="86.1">3</text>
<text x="51.4" y="86.1">2</text>
<text x="90.1" y="86.7">3</text>
<text x="102.8" y="86.7">2</text>
<text x="165.7" y="86.1">3</text>
<text x="175.5" y="86.1">1</text>
<text x="285.3" y="85.9">B</text>
<text x="180.7" y="90.9" transform="rotate(-90 180.7 90.9)">2</text>
<text x="134.3" y="96.2">IO_7_OUT_ISO</text>
<text x="90.7" y="107.7">4</text>
<text x="103.4" y="107.7">1</text>
<text x="153" y="103.3">1</text>
<text x="165.7" y="103.3">4</text>
<text x="180.7" y="105.5" transform="rotate(-90 180.7 105.5)">3</text>
<text x="38.7" y="113.4">3</text>
<text x="38.7" y="108.3">4</text>
<text x="51.4" y="108.3">1</text>
<text x="51.4" y="113.4">2</text>
<text x="90.7" y="112.8">3</text>
<text x="103.4" y="112.8">2</text>
<text x="153" y="108.3">2</text>
<text x="165.7" y="108.3">3</text>
<text x="175.5" y="108.3">1</text>
<text x="180.7" y="113.1" transform="rotate(-90 180.7 113.1)">2</text>
<text x="134.3" y="118.4">IO_8_OUT_ISO</text>
<text x="10.3" y="135.9">C</text>
<text x="285.3" y="135.9">C</text>
<text x="34" y="148.7" transform="rotate(-90 34 148.7)">3</text>
<text x="68.3" y="148.7" transform="rotate(-90 68.3 148.7)">3</text>
<text x="116.6" y="148.7" transform="rotate(-90 116.6 148.7)">3</text>
<text x="27.9" y="150.2">1</text>
<text x="39.3" y="150.2">2</text>
<text x="62.2" y="150.2">1</text>
<text x="73.6" y="150.2">2</text>
<text x="82.5" y="151.4">O5_TACHO</text>
<text x="95.7" y="151.4">O4_TACHO</text>
<text x="110.4" y="150.2">1</text>
<text x="121.8" y="150.2">2</text>
<text x="129.5" y="151.4">O3_TACHO</text>
<text x="30.4" y="169.9">1</text>
<text x="36.6" y="168.3" transform="rotate(-90 36.6 168.3)">3</text>
<text x="41.8" y="169.9">2</text>
<text x="62.2" y="169.9">1</text>
<text x="68.3" y="168.3" transform="rotate(-90 68.3 168.3)">3</text>
<text x="73.6" y="169.9">2</text>
<text x="94.5" y="169.9">1</text>
<text x="100.7" y="168.3" transform="rotate(-90 100.7 168.3)">3</text>
<text x="106" y="169.9">2</text>
<text x="10.3" y="185.9">D</text>
<text x="285.3" y="185.9">D</text>
<text x="35" y="199.9">1</text>
<text x="85" y="199.9">2</text>
<text x="135" y="199.9">3</text>
<text x="185" y="199.9">4</text>
<text x="235" y="199.9">5</text>
<text x="285" y="199.9">6</text>
</g>
<g font-size="1.8" fill="#008484">
<text x="39" y="28.8" transform="rotate(-90 39 28.8)">R2</text>
<text x="43.4" y="28.9" transform="rotate(-90 43.4 28.9)">1%</text>
<text x="43.4" y="25.1" transform="rotate(-90 43.4 25.1)">0.1W</text>
<text x="69.4" y="28.8" transform="rotate(-90 69.4 28.8)">R4</text>
<text x="73.9" y="28.9" transform="rotate(-90 73.9 28.9)">1%</text>
<text x="73.9" y="25.1" transform="rotate(-90 73.9 25.1)">0.1W</text>
<text x="85.1" y="28.2">IO2_I2C_Byp</text>
<text x="94.9" y="26" transform="rotate(-90 94.9 26)">JP7</text>
<text x="99.5" y="28.2">R104</text>
<text x="108.2" y="28.8" transform="rotate(-90 108.2 28.8)">R8</text>
<text x="112.6" y="28.9" transform="rotate(-90 112.6 28.9)">1%</text>
<text x="112.6" y="25.1" transform="rotate(-90 112.6 25.1)">0.1W</text>
<text x="195.6" y="29.9">F6</text>
<text x="32.1" y="33.9">R1</text>
<text x="43.4" y="33.8" transform="rotate(-90 43.4 33.8)">27K</text>
<text x="62.6" y="33.9">R3</text>
<text x="73.9" y="33.8" transform="rotate(-90 73.9 33.8)">27K</text>
<text x="94.8" y="31.8">470R</text>
<text x="100.9" y="31.8">1%</text>
<text x="101.3" y="33.9">R7</text>
<text x="104.7" y="31.8">0.1W</text>
<text x="112.6" y="33.8" transform="rotate(-90 112.6 33.8)">27K</text>
<text x="158" y="33">U27</text>
<text x="185.2" y="32.3">FUSE 60V</text>
<text x="195.8" y="32.3">50mA/150mA</text>
<text x="26.9" y="37.5">10K</text>
<text x="31.7" y="37.5">1%</text>
<text x="35.6" y="37.5">0.2W</text>
<text x="57.3" y="37.5">10K</text>
<text x="62.2" y="37.5">1%</text>
<text x="66" y="37.5">0.2W</text>
<text x="96.1" y="37.5">10K</text>
<text x="100.9" y="37.5">1%</text>
<text x="104.8" y="37.5">0.2W</text>
<text x="149.6" y="40.1" transform="rotate(-90 149.6 40.1)">0.1W</text>
<text x="183.3" y="40.3">Q21</text>
<text x="195.7" y="40.2">RV3</text>
<text x="43.4" y="47.3" transform="rotate(-90 43.4 47.3)">1%</text>
<text x="43.4" y="43.5" transform="rotate(-90 43.4 43.5)">0.1W</text>
<text x="73.9" y="47.3" transform="rotate(-90 73.9 47.3)">1%</text>
<text x="73.9" y="43.5" transform="rotate(-90 73.9 43.5)">0.1W</text>
<text x="149.6" y="43.9" transform="rotate(-90 149.6 43.9)">1%</text>
<text x="153.3" y="45.5" transform="rotate(-90 153.3 45.5)">R132</text>
<text x="176.5" y="47.2">BC816-16WX</text>
<text x="190.5" y="42.3">U</text>
<text x="30.9" y="52.3">R157</text>
<text x="39" y="48.5" transform="rotate(-90 39 48.5)">R158</text>
<text x="43.4" y="52.2" transform="rotate(-90 43.4 52.2)">27K</text>
<text x="61.4" y="52.3">R159</text>
<text x="69.4" y="48.5" transform="rotate(-90 69.4 48.5)">R160</text>
<text x="73.9" y="52.2" transform="rotate(-90 73.9 52.2)">27K</text>
<text x="149.6" y="50" transform="rotate(-90 149.6 50)">470R</text>
<text x="165.7" y="48.5">2K2</text>
<text x="170.5" y="48.5">1%</text>
<text x="171.6" y="52.3">R98</text>
<text x="174.4" y="48.5">0.063W</text>
<text x="195.6" y="52.8">F7</text>
<text x="26.9" y="55.9">10K</text>
<text x="31.7" y="55.9">1%</text>
<text x="35.6" y="55.9">0.2W</text>
<text x="57.3" y="55.9">10K</text>
<text x="62.2" y="55.9">1%</text>
<text x="66" y="55.9">0.2W</text>
<text x="158" y="55.9">U28</text>
<text x="185.2" y="55.1">FUSE 60V</text>
<text x="195.8" y="55.1">50mA/150mA</text>
<text x="149.6" y="62.9" transform="rotate(-90 149.6 62.9)">0.1W</text>
<text x="183.3" y="63.2">Q22</text>
<text x="190.5" y="65.1">U</text>
<text x="195.7" y="63.1">RV4</text>
<text x="39" y="70.1" transform="rotate(-90 39 70.1)">0.063W</text>
<text x="90.4" y="70.8" transform="rotate(-90 90.4 70.8)">0.063W</text>
<text x="149.6" y="66.8" transform="rotate(-90 149.6 66.8)">1%</text>
<text x="153.3" y="68.4" transform="rotate(-90 153.3 68.4)">R137</text>
<text x="165.7" y="71.3">2K2</text>
<text x="170.5" y="71.3">1%</text>
<text x="174.4" y="71.3">0.063W</text>
<text x="176.5" y="70.1">BC816-16WX</text>
<text x="27.7" y="74.5">R161</text>
<text x="34.5" y="73.9" transform="rotate(-90 34.5 73.9)">R162</text>
<text x="39" y="74" transform="rotate(-90 39 74)">1%</text>
<text x="53.6" y="76.5" transform="rotate(-90 53.6 76.5)">1%</text>
<text x="53.6" y="72.7" transform="rotate(-90 53.6 72.7)">0.25W</text>
<text x="57.4" y="77.9" transform="rotate(-90 57.4 77.9)">R82</text>
<text x="79.8" y="75.2">R22</text>
<text x="86" y="73.9" transform="rotate(-90 86 73.9)">R23</text>
<text x="90.4" y="74.6" transform="rotate(-90 90.4 74.6)">1%</text>
<text x="105" y="77.2" transform="rotate(-90 105 77.2)">1%</text>
<text x="105" y="73.3" transform="rotate(-90 105 73.3)">0.25W</text>
<text x="149.6" y="72.8" transform="rotate(-90 149.6 72.8)">470R</text>
<text x="171.6" y="75.2">R99</text>
<text x="185.2" y="78">FUSE 60V</text>
<text x="195.6" y="75.7">F8</text>
<text x="195.8" y="78">50mA/150mA</text>
<text x="23.7" y="78.2">10K</text>
<text x="28.6" y="78.2">1%</text>
<text x="32.4" y="78.2">0.2W</text>
<text x="39" y="78.8" transform="rotate(-90 39 78.8)">4K7</text>
<text x="43.7" y="78.8">U23</text>
<text x="51.4" y="81">1</text>
<text x="53.6" y="81.4" transform="rotate(-90 53.6 81.4)">10K</text>
<text x="75.1" y="78.8">10K</text>
<text x="80" y="78.8">1%</text>
<text x="83.8" y="78.8">0.2W</text>
<text x="90.4" y="79.4" transform="rotate(-90 90.4 79.4)">4K7</text>
<text x="95.2" y="79.4">U20</text>
<text x="102.8" y="81.7">1</text>
<text x="105" y="82" transform="rotate(-90 105 82)">10K</text>
<text x="108.8" y="78.6" transform="rotate(-90 108.8 78.6)">R79</text>
<text x="158" y="78.8">U29</text>
<text x="149.6" y="89.6" transform="rotate(-90 149.6 89.6)">1%</text>
<text x="149.6" y="85.8" transform="rotate(-90 149.6 85.8)">0.1W</text>
<text x="153" y="86.1">2</text>
<text x="183.3" y="86.1">Q23</text>
<text x="190.5" y="88">U</text>
<text x="195.7" y="86">RV5</text>
<text x="149.6" y="95.7" transform="rotate(-90 149.6 95.7)">470R</text>
<text x="153.3" y="91.2" transform="rotate(-90 153.3 91.2)">R138</text>
<text x="165.7" y="94.2">2K2</text>
<text x="170.5" y="94.2">1%</text>
<text x="174.4" y="94.2">0.063W</text>
<text x="176.5" y="92.9">BC816-16WX</text>
<text x="28.3" y="101.8">R24</text>
<text x="34.5" y="100.6" transform="rotate(-90 34.5 100.6)">R72</text>
<text x="39" y="101.3" transform="rotate(-90 39 101.3)">1%</text>
<text x="39" y="97.4" transform="rotate(-90 39 97.4)">0.063W</text>
<text x="53.6" y="100" transform="rotate(-90 53.6 100)">0.25W</text>
<text x="80.4" y="101.2">R73</text>
<text x="86.6" y="99.9" transform="rotate(-90 86.6 99.9)">R74</text>
<text x="91" y="100.6" transform="rotate(-90 91 100.6)">1%</text>
<text x="91" y="96.8" transform="rotate(-90 91 96.8)">0.063W</text>
<text x="105.6" y="99.4" transform="rotate(-90 105.6 99.4)">0.25W</text>
<text x="158" y="101">U30</text>
<text x="171" y="98">R100</text>
<text x="185.2" y="100.2">FUSE 60V</text>
<text x="195.6" y="97.9">F9</text>
<text x="195.8" y="100.2">50mA/150mA</text>
<text x="23.7" y="105.5">10K</text>
<text x="28.6" y="105.5">1%</text>
<text x="32.4" y="105.5">0.2W</text>
<text x="39" y="106.1" transform="rotate(-90 39 106.1)">4K7</text>
<text x="43.7" y="106.1">U22</text>
<text x="53.6" y="103.8" transform="rotate(-90 53.6 103.8)">1%</text>
<text x="57.4" y="105.2" transform="rotate(-90 57.4 105.2)">R81</text>
<text x="75.8" y="104.8">10K</text>
<text x="80.6" y="104.8">1%</text>
<text x="84.5" y="104.8">0.2W</text>
<text x="91" y="105.5" transform="rotate(-90 91 105.5)">4K7</text>
<text x="95.8" y="105.4">U24</text>
<text x="105.6" y="103.2" transform="rotate(-90 105.6 103.2)">1%</text>
<text x="109.4" y="104.6" transform="rotate(-90 109.4 104.6)">R95</text>
<text x="53.6" y="108.7" transform="rotate(-90 53.6 108.7)">10K</text>
<text x="105.6" y="108.1" transform="rotate(-90 105.6 108.1)">10K</text>
<text x="149.6" y="111.8" transform="rotate(-90 149.6 111.8)">1%</text>
<text x="149.6" y="108" transform="rotate(-90 149.6 108)">0.1W</text>
<text x="153.3" y="113.5" transform="rotate(-90 153.3 113.5)">R143</text>
<text x="183.3" y="108.3">Q24</text>
<text x="190.5" y="110.2">U</text>
<text x="195.7" y="108.2">RV6</text>
<text x="149.6" y="117.9" transform="rotate(-90 149.6 117.9)">470R</text>
<text x="165.7" y="116.4">2K2</text>
<text x="170.5" y="116.4">1%</text>
<text x="174.4" y="116.4">0.063W</text>
<text x="176.5" y="115.2">BC816-16WX</text>
<text x="171" y="120.2">R101</text>
</g>
<g font-size="1.7" fill="#840000">
<text x="142.5" y="36.5">+3.3V</text>
<text x="142.5" y="59.3">+3.3V</text>
<text x="142.5" y="82.2">+3.3V</text>
<text x="142.5" y="104.4">+3.3V</text>
</g>
<g font-size="1.4" fill="#840000">
<text x="32.2" y="21.7">3.3V_EXT</text>
<text x="62.7" y="21.7">3.3V_EXT</text>
<text x="101.4" y="21.7">3.3V_EXT</text>
<text x="45.3" y="35.7">IO_0_IN</text>
<text x="75.8" y="35.7">IO_1_IN</text>
<text x="85.2" y="35.7">IO_2</text>
<text x="114.5" y="35.7">IO_2_IN</text>
<text x="202.2" y="35.1">IO_5_OUT_ISO_POS</text>
<text x="32.2" y="40.2">3.3V_EXT</text>
<text x="62.7" y="40.2">3.3V_EXT</text>
<text x="202.2" y="50.3">IO_5_OUT_ISO_NEG</text>
<text x="46.1" y="54.1">IO_3_IN</text>
<text x="76.6" y="54.1">IO_4_IN</text>
<text x="202.2" y="57.9">IO_6_OUT_ISO_POS</text>
<text x="29.9" y="65.6">+3.3V</text>
<text x="81.3" y="66.2">+3.3V</text>
<text x="41" y="76.4">IO_5_IN</text>
<text x="56.9" y="72.5">IO_5_IN_ISO_POS</text>
<text x="92.4" y="77">IO_6_IN</text>
<text x="108.3" y="73.2">IO_6_IN_ISO_POS</text>
<text x="202.2" y="73.2">IO_6_OUT_ISO_NEG</text>
<text x="202.2" y="80.8">IO_7_OUT_ISO_POS</text>
<text x="57.5" y="89.7">IO_5_IN_ISO_NEG</text>
<text x="29.9" y="92.9">+3.3V</text>
<text x="81.9" y="92.2">+3.3V</text>
<text x="108.9" y="90.3">IO_6_IN_ISO_NEG</text>
<text x="56.9" y="99.9">IO_7_IN_ISO_POS</text>
<text x="108.9" y="99.2">IO_8_IN_ISO_POS</text>
<text x="202.2" y="96">IO_7_OUT_ISO_NEG</text>
<text x="41" y="103.7">IO_7_IN</text>
<text x="93.1" y="103">IO_8_IN</text>
<text x="202.2" y="103">IO_8_OUT_ISO_POS</text>
<text x="57.5" y="117">IO_7_IN_ISO_NEG</text>
<text x="109.6" y="116.4">IO_8_IN_ISO_NEG</text>
<text x="202.2" y="118.3">IO_8_OUT_ISO_NEG</text>
<text x="20.4" y="151.3">IO_0</text>
<text x="47.2" y="151.3">IO_1</text>
<text x="54.1" y="151.3">IO_2</text>
<text x="21.7" y="171">IO_6</text>
<text x="47.2" y="171">IO_5</text>
<text x="54.7" y="171">IO_8</text>
<text x="80.3" y="171">IO_7</text>
<text x="87.1" y="171">IO_4</text>
<text x="112.6" y="171">IO_3</text>
</g>
<g font-size="1.4" fill="#008484">
<text x="24.2" y="35.7">IO_0</text>
<text x="54.7" y="35.7">IO_1</text>
<text x="190.6" y="41.6" transform="rotate(-90 190.6 41.6)">D50</text>
<text x="24.2" y="54.1">IO_3</text>
<text x="54.7" y="54.1">IO_4</text>
<text x="190.6" y="64.5" transform="rotate(-90 190.6 64.5)">D51</text>
<text x="21.1" y="76.4">IO_5</text>
<text x="72.5" y="77">IO_6</text>
<text x="59.2" y="85.4" transform="rotate(-90 59.2 85.4)">D46</text>
<text x="110.6" y="86.1" transform="rotate(-90 110.6 86.1)">D41</text>
<text x="190.6" y="87.3" transform="rotate(-90 190.6 87.3)">D52</text>
<text x="21.1" y="103.7">IO_7</text>
<text x="73.1" y="103">IO_8</text>
<text x="59.2" y="112.7" transform="rotate(-90 59.2 112.7)">D45</text>
<text x="111.2" y="112.1" transform="rotate(-90 111.2 112.1)">D47</text>
<text x="190.6" y="109.6" transform="rotate(-90 190.6 109.6)">D53</text>
<text x="31.4" y="147.4">BAT54C</text>
<text x="65.6" y="147.4">BAT54C</text>
<text x="113.9" y="147.4">BAT54C</text>
<text x="115.2" y="153.8">D36</text>
<text x="30.6" y="156.3">D1</text>
<text x="64.9" y="156.3">D8</text>
<text x="33.9" y="167.1">BAT54C</text>
<text x="65.6" y="167.1">BAT54C</text>
<text x="98" y="167.1">BAT54C</text>
<text x="32.7" y="176">D24</text>
<text x="64.4" y="176">D25</text>
<text x="97.3" y="176">D2</text>
</g>
<g font-size=".3">
<text x="172.7" y="34.2">opt_io5_o</text>
<text x="151.1" y="40.6">opt_io5_pin</text>
<text x="172.1" y="40.6">opt_io5_oc</text>
<text x="172.7" y="57.1">opt_io6_o</text>
<text x="151.1" y="63.5">opt_io6_pin</text>
<text x="171.4" y="63.5">opt_io6_oc</text>
<text x="54.6" y="80">opt_io5_i_p</text>
<text x="106" y="80.6">opt_io6_i_p</text>
<text x="173.4" y="80">opt_io7_o</text>
<text x="150.5" y="86.3">opt_io7_pin</text>
<text x="172.1" y="86.3">opt_io7_oc</text>
<text x="54.6" y="107.3">opt_io7_i_p</text>
<text x="106.7" y="106.6">opt_io8_i_p</text>
<text x="174" y="102.2">opt_io8_o</text>
<text x="151.1" y="108.5">opt_io8_pin</text>
<text x="171.4" y="108.5">opt_io8_o_c</text>
</g>
</svg>
